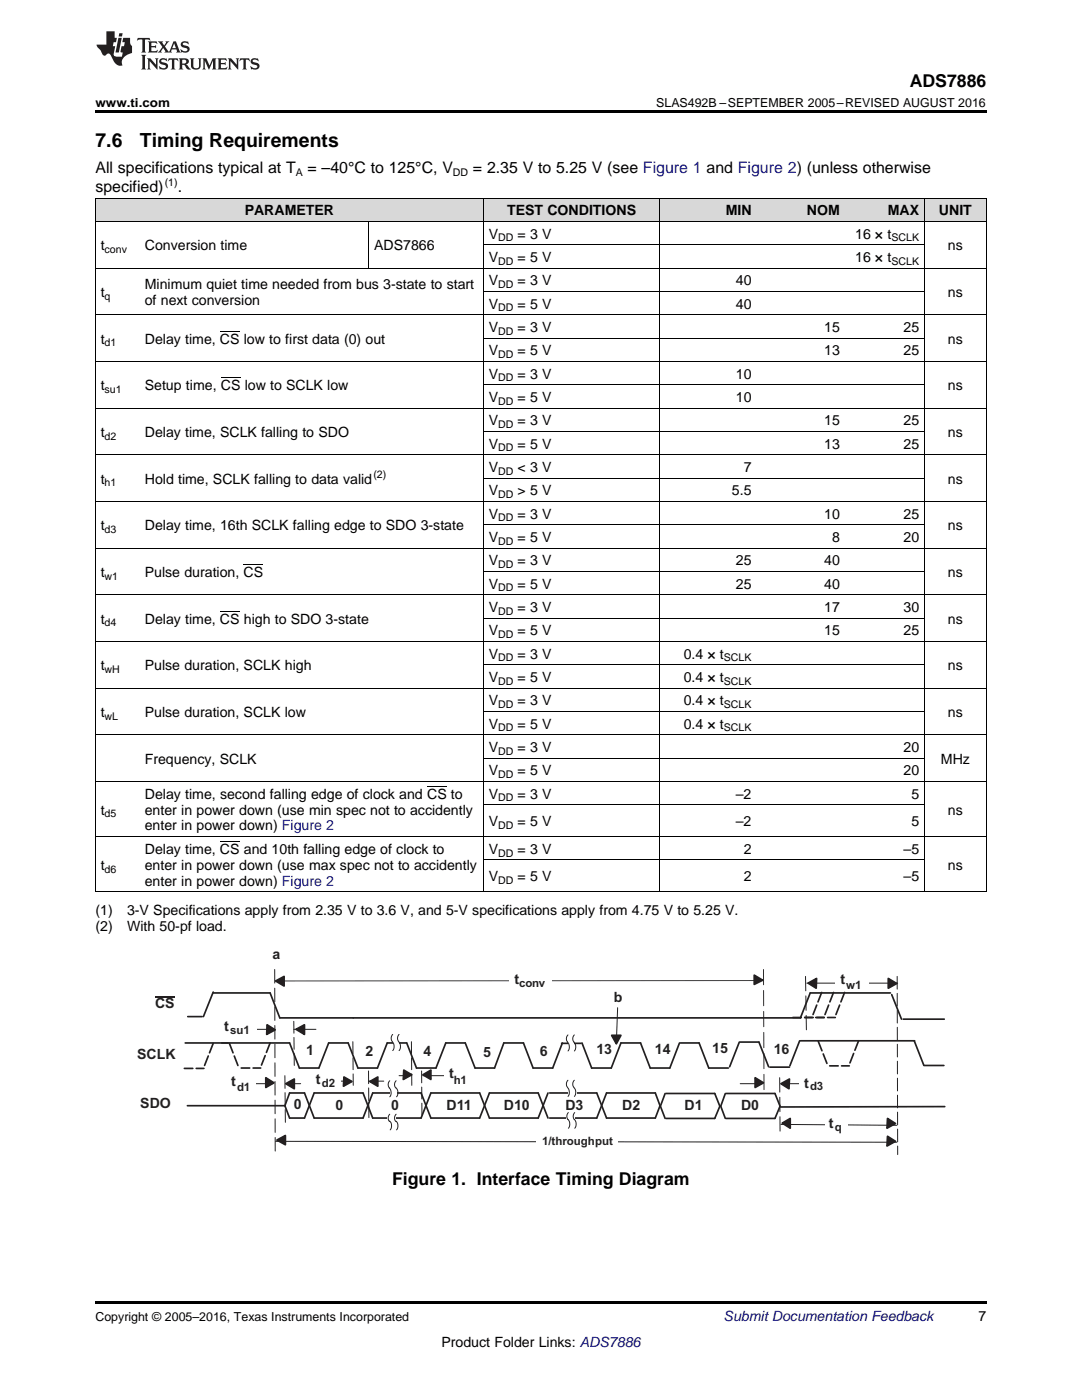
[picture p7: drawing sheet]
<svg xmlns="http://www.w3.org/2000/svg" width="216mm" height="279mm" viewBox="0 0 216 279" stroke-linecap="round" stroke-linejoin="round" font-family="sans-serif">
<g fill="#d8d8d8">
<path d="M19 39.6h8.8v4.6h-8.8z"/>
<path d="M27.8 39.6h45.8v4.6h-45.8z"/>
<path d="M73.6 39.6h22.9v4.6h-22.9z"/>
<path d="M96.5 39.6h35.2v4.6h-35.2z"/>
<path d="M131.7 39.6h19.4v4.6h-19.4z"/>
<path d="M151.1 39.6h17.6v4.6h-17.6z"/>
<path d="M168.7 39.6h15.8v4.6h-15.8z"/>
<path d="M184.5 39.6h12.3v4.6h-12.3z"/>
</g>
<path d="M19 259.7h177.8v.5h-177.8z" fill="#000"/>
<g fill="none" stroke="#231f20" stroke-width=".34">
<path d="M42.5 198.2h11.4l1.9 4.9h103.9l2-4.9h16M42.5 198l-1.9 4.9M177.9 198.5l2 4.9M37 208.1h20.8l1.9 5h3.9l2-5h3.9l1.9 5h3.9l2-5h3.9l1.9 5h3.9l2-5h3.8l2 5h3.9l1.8-5h3.9l2 5h3.9l1.9-5M37.5 202.9h2.8M109.3 218.1l-1.9 5h-9.7l-2-5h-9.7l-2 5h-9.6l-2-5h-9.7l-1.9 5h-3l-1-2.4M109.7 218.1h9.4l1.9 5h9.8l.9-2.4-.9-2.6h-9.8l-1.9 5h-9.4M116.1 208.1l2 5h3.9l1.9-5h3.9l1.9 5h4l1.9-5M132.7 218.2l-.9 2.6 .9 2.4M132.9 218.2h9.7l1 2.6-1 2.4h-9.7M135.8 208.1h3.7l1.9 5h3.9M144.7 218.2l-.9 2.6 .9 2.4"/>
<path d="M144.9 218.2h9.7l1.1 2.6-1.1 2.4h-9.7M147.5 208l-1.9 4.9M147.7 208h3.7l2 4.9M153.6 213h3.9M159.6 207.7l-2 5M159.7 207.7h22.8M180.2 203.4h8.2M182.4 207.7l2 4.9M184.5 212.6h3.8M37.4 220.7h19.4M56.8 220.7l1-2.6h3l1.9 5h9.7l2-5h9.6l2 5h9.7l2-5h9.7l1.9 5M188.5 220.8l-32.7 .1"/>
</g>
<path d="M30.9 198.9h4" fill="none" stroke="#231f20" stroke-width=".26"/>
<path d="M165.6 212.7h3.9" fill="none" stroke="#231f20" stroke-width=".34" stroke-dasharray="1.7 .7"/>
<path d="M171.3 207.7l-1.9 5" fill="none" stroke="#231f20" stroke-width=".34" stroke-dasharray="2 .7"/>
<path d="M179 194.9l.1 35.5M56.8 214.7l.1 9.6M73.5 213.7l.1 9.7" fill="none" stroke="#231f20" stroke-width=".2" stroke-dasharray="2.5 .8"/>
<path d="M160.7 194.9l.2 10.7M155.6 215.1l.1 10.7" fill="none" stroke="#231f20" stroke-width=".2" stroke-dasharray="2.9 1"/>
<path d="M152.3 193.5l.2 24" fill="none" stroke="#231f20" stroke-width=".2" stroke-dasharray="2.9 1.1"/>
<path d="M54.8 193.5l.1 36.4" fill="none" stroke="#231f20" stroke-width=".2" stroke-dasharray="2.7 1"/>
<path d="M58.6 203.8l.1 9.5M70.4 207.9l.1 8.7M82.1 207.9l.1 8.7M84.1 213.7l.1 9.4" fill="none" stroke="#231f20" stroke-width=".2" stroke-dasharray="2.4 .8"/>
<g fill="none" stroke="#231f20" stroke-width=".2">
<path d="M150.4 195.7l-95.4 .1M161 196.2h18.1M50.1 216.3h4.4M50.1 205.4h4.4M57 216.3h3M58.6 205.4h4.4M65.7 215.8h4.4M73.5 215.8h3.1M79.6 214.7h2.1M84.4 214.7h4.4M123.2 201.1l-.2 7M147.7 216.3h4.4"/>
<path d="M155.8 216.3h4.4M55 227.8l123.9 .2M155.8 224.4l23.1 .2"/>
</g>
<path d="M55 195.8l1.7-.9v1.9z" fill="#231f20"/>
<path d="M55 195.8l1.7-.9v1.9z" fill="none" stroke="#231f20" stroke-width=".34"/>
<path d="M150.5 194.6l1.7 1-1.7 .9z" fill="#231f20"/>
<path d="M150.5 194.6l1.7 1-1.7 .9z" fill="none" stroke="#231f20" stroke-width=".34"/>
<path d="M59.1 205.4l1.7-.9v1.9z" fill="#231f20"/>
<path d="M59.1 205.4l1.7-.9v1.9z" fill="none" stroke="#231f20" stroke-width=".34"/>
<path d="M53.3 204.5l1.6 1-1.7 .9z" fill="#231f20"/>
<path d="M53.3 204.5l1.6 1-1.7 .9z" fill="none" stroke="#231f20" stroke-width=".34"/>
<path d="M53 215.1l1.7 1-1.7 .9z" fill="#231f20"/>
<path d="M53 215.1l1.7 1-1.7 .9z" fill="none" stroke="#231f20" stroke-width=".34"/>
<path d="M68.6 214.9l1.6 .9-1.7 1z" fill="#231f20"/>
<path d="M68.6 214.9l1.6 .9-1.7 1z" fill="none" stroke="#231f20" stroke-width=".34"/>
<path d="M80.6 213.6l1.6 .9-1.7 .9z" fill="#231f20"/>
<path d="M80.6 213.6l1.6 .9-1.7 .9z" fill="none" stroke="#231f20" stroke-width=".34"/>
<path d="M150.7 215.1l1.6 1-1.6 .9z" fill="#231f20"/>
<path d="M150.7 215.1l1.6 1-1.6 .9z" fill="none" stroke="#231f20" stroke-width=".34"/>
<path d="M177.2 195.3l1.7 1-1.7 .9z" fill="#231f20"/>
<path d="M177.2 195.3l1.7 1-1.7 .9z" fill="none" stroke="#231f20" stroke-width=".34"/>
<path d="M57 216.3l1.7-1v2z" fill="#231f20"/>
<path d="M57 216.3l1.7-1v2z" fill="none" stroke="#231f20" stroke-width=".34"/>
<path d="M73.8 215.8l1.6-.9v1.9z" fill="#231f20"/>
<path d="M73.8 215.8l1.6-.9v1.9z" fill="none" stroke="#231f20" stroke-width=".34"/>
<path d="M84.4 214.5l1.6-.9v1.8z" fill="#231f20"/>
<path d="M84.4 214.5l1.6-.9v1.8z" fill="none" stroke="#231f20" stroke-width=".34"/>
<path d="M155.8 216.3l1.7-1-.1 2z" fill="#231f20"/>
<path d="M155.8 216.3l1.7-1-.1 2z" fill="none" stroke="#231f20" stroke-width=".34"/>
<path d="M161.2 196.2l1.7-.9v1.9z" fill="#231f20"/>
<path d="M161.2 196.2l1.7-.9v1.9z" fill="none" stroke="#231f20" stroke-width=".34"/>
<path d="M156.1 224.1l1.6-.9v2z" fill="#231f20"/>
<path d="M156.1 224.1l1.6-.9v2z" fill="none" stroke="#231f20" stroke-width=".34"/>
<path d="M55.2 227.5l1.7-.9v1.9z" fill="#231f20"/>
<path d="M55.2 227.5l1.7-.9v1.9z" fill="none" stroke="#231f20" stroke-width=".34"/>
<path d="M177.1 223.2l1.6 1-1.7 1z" fill="#231f20"/>
<path d="M177.1 223.2l1.6 1-1.7 1z" fill="none" stroke="#231f20" stroke-width=".34"/>
<path d="M122 206.6h1.9l-.9 1.7z" fill="#231f20"/>
<path d="M122 206.6h1.9l-.9 1.7z" fill="none" stroke="#231f20" stroke-width=".34"/>
<g fill="#fff">
<path d="M45.3 215.1h5.6v2.8h-5.6z" fill-rule="evenodd"/>
<path d="M62.3 214.2h5.6v2.8h-5.6z" fill-rule="evenodd"/>
<path d="M88.6 213.3h5.6v2.8h-5.6z" fill-rule="evenodd"/>
<path d="M101.6 194.2h8.5v2.8h-8.5z" fill-rule="evenodd"/>
<path d="M107.1 226.6h16.2v2.8h-16.2z" fill-rule="evenodd"/>
<path d="M164.6 223h4.4v2.7h-4.4z" fill-rule="evenodd"/>
<path d="M159.5 214.9h5.5v2.8h-5.5z" fill-rule="evenodd"/>
<path d="M166.7 194.6h6.7v2.9h-6.7z" fill-rule="evenodd"/>
<path d="M44 203.6h7.2v2.8h-7.2z" fill-rule="evenodd"/>
</g>
<path d="M177.1 226.8l1.6 1-1.7 .9z" fill="#231f20"/>
<path d="M112.1 208.2h3.9M177.1 226.8l1.6 1-1.7 .9z" fill="none" stroke="#231f20" stroke-width=".34"/>
<path d="M113.4 217.6h1.6v1.5h-1.6z" fill-rule="evenodd" fill="#fff"/>
<path d="M113.2 217.1l.3 .5a1.26 1.26 0 0 1-.2 1.2M113.3 215.6a1.03 1.03 0 0 0 0 1.4M114.5 217.1l.3 .5a1.32 1.32 0 0 1-.2 1.2M114.6 215.6a1.03 1.03 0 0 0-.1 1.4" fill="none" stroke="#231f20" stroke-width=".2"/>
<path d="M113 222h1.6v1.5h-1.6z" fill-rule="evenodd" fill="#fff"/>
<path d="M113.4 222a1.17 1.17 0 0 0 .2 1.7v.2a1.32 1.32 0 0 1-.2 1.3M114.7 222a1.17 1.17 0 0 0 .1 1.7l.1 .2a1.32 1.32 0 0 1-.2 1.3" fill="none" stroke="#231f20" stroke-width=".2"/>
<path d="M77.9 217.3h1.4v1.4h-1.4z" fill-rule="evenodd" fill="#fff"/>
<path d="M77.7 217.1l.3 .5a1.26 1.26 0 0 1-.2 1.3M77.8 215.7a.99 .99 0 0 0-.1 1.4M79 217.1l.3 .5a1.32 1.32 0 0 1-.2 1.3M79 215.7a.99 .99 0 0 0 0 1.4" fill="none" stroke="#231f20" stroke-width=".2"/>
<path d="M77.4 222.4h1.6v1.4h-1.6z" fill-rule="evenodd" fill="#fff"/>
<path d="M77.7 223.7l.4 .5a1.32 1.32 0 0 1-.2 1.3M77.8 222.4a1.03 1.03 0 0 0-.1 1.4M79 223.8l.3 .4a1.32 1.32 0 0 1-.2 1.3M79 222.4a1.03 1.03 0 0 0 0 1.4" fill="none" stroke="#231f20" stroke-width=".2"/>
<path d="M78.4 207.5h1.2v1.5h-1.2z" fill-rule="evenodd" fill="#fff"/>
<path d="M78.3 207.9l.3 .5a1.32 1.32 0 0 1-.2 1.3M78.4 206.4a1.07 1.07 0 0 0-.1 1.5M79.6 207.9l.3 .5a1.32 1.32 0 0 1-.3 1.3M79.6 206.4a1.07 1.07 0 0 0 0 1.5" fill="none" stroke="#231f20" stroke-width=".2"/>
<path d="M113.4 207.6h1.1v1.5h-1.1z" fill-rule="evenodd" fill="#fff"/>
<path d="M113.2 208l.3 .5a1.26 1.26 0 0 1-.2 1.2M113.3 206.5a1 1 0 0 0 0 1.4M114.5 208l.3 .5a1.32 1.32 0 0 1-.2 1.2M114.6 206.5a1 1 0 0 0-.1 1.4" fill="none" stroke="#231f20" stroke-width=".2"/>
<path d="M164 198.1l-2 5M166.3 198.1l-1.9 5M168.5 198.1l-1.9 5M42.5 208.2l-1.9 5M45.8 208.2l1.9 5M53.9 208.1l-2 5M163.3 207.8l1.9 5" fill="none" stroke="#231f20" stroke-width=".34" stroke-dasharray="2 .7"/>
<path d="M36.8 213.2h3.9M48.1 213.1h3.9M158.2 203.1h3.9M160.6 203.1h3.9M162.8 203.1h3.9" fill="none" stroke="#231f20" stroke-width=".34" stroke-dasharray="1.7 .7"/>
<g fill="none" stroke="#000" stroke-width=".2">
<path d="M19 39.5h177.8M19.1 39.5v138.5M96.4 39.5v138.5M131.6 39.5v138.5M184.4 39.5v138.5M196.8 39.5v138.5M19 53.5h177.8M19 44.2h177.8M73.5 44.2v9.4M96.5 58.2h88M96.5 48.8h88M19 72.1h177.8"/>
<path d="M19 62.8h177.8M96.5 76.8h88M96.5 67.5h88M19 90.8h177.8M19 81.4h177.8M96.5 95.4h88M96.5 86.1h88M19 118.7h177.8M19 109.4h177.8M19 100.1h177.8M96.5 114h88M96.5 104.7h88"/>
<path d="M19 137.3h177.8M19 128h177.8M96.5 132.7h88M96.5 123.3h88M19 155.9h177.8M19 146.6h177.8M96.5 151.3h88M96.5 142h88M19 178h177.8M19 167h177.8M96.5 171.6h88M96.5 160.6h88"/>
</g>
<path d="M19 22h177.8v.5h-177.8zM19 178h.2zM73.5 178h.1zM96.4 178h.1zM131.6 178h.1zM151 178h.1zM168.6 178h.1zM184.4 178h.1zM196.7 178h.1z" fill="#000"/>
<g fill="#231f20">
<path d="M27.5 7.6l-.1 .5 .4-.2h.6v.1v2.1l-.2 .4h1l-.3-.4v-2.1l.1-.1h.5l.5 .2-.2-.5zM29.5 8.3l.2 .3v1.5l-.2 .4h1.8l.2-.6a1.04 1.04 0 0 1-1.3 .2v-.7h.6l.3 .2v-.6l-.3 .2h-.6v-.6l.8-.1 .4 .3-.2-.5zM31.5 8.3l.9 1.1-.9 1.1h.8l-.2-.2 .5-.7 .4 .7-.2 .2h1.5l-.1-.2 .1-.4h.9l.1 .4-.2 .2h1l-.3-.3-.7-1.9h-.5l-.9 2-.8-1 .9-1h-.8l.1 .3-.3 .5-.4-.6 .2-.2zM34.7 8.6l.4 1h-.7zM36.3 8.4a.63 .63 0 0 0-.2 .7 .63 .63 0 0 0 .6 .4l.6 .2 .1 .2a.75 .75 0 0 1-.7 .4 .75 .75 0 0 1-.6-.5l.1 .7 .1-.1a1.11 1.11 0 0 0 1.5-.6 1.13 1.13 0 0 0-1.2-.8l-.1-.4a1.04 1.04 0 0 1 1.2 .2l-.2-.5-.1 .1-.5-.2zM28.2 10.9l.2 .4v2.2l-.2 .4h1l-.3-.4v-2.2l.3-.4zM29.3 11.6l.3 .4v1.5l-.3 .4h.8l-.2-.4v-1.3l1.5 1.7v-1.9l.2-.4h-.7l.2 .4v.9l-1.1-1.3zM32 11.8a.62 .62 0 0 0-.2 .7 .62 .62 0 0 0 .6 .4l.6 .1 .1 .3a.76 .76 0 0 1-.7 .3 .76 .76 0 0 1-.6-.4l.1 .7 .1-.1a1.11 1.11 0 0 0 1.5-.6 1.13 1.13 0 0 0-1.2-.8l-.1-.4a1.04 1.04 0 0 1 1.2 .2l-.2-.6-.1 .1-.5-.1zM33.7 11.6l-.2 .6a.61 .61 0 0 1 .8-.3v1.6l-.2 .4h.9l-.2-.4v-1.6a.63 .63 0 0 1 .8 .3l-.2-.6zM35.6 11.6l.3 .4v1.5l-.3 .4h1l-.2-.2v-.8l.5 .2a.76 .76 0 0 0 1.2 .7l-1-1a.58 .58 0 0 0 .6-.5 .58 .58 0 0 0-.5-.6zM36.4 11.9h.1a.45 .45 0 0 1 .5 .1 .45 .45 0 0 1 .1 .5l-.7 .2zM37.9 11.6l.2 .2a2.17 2.17 0 0 0 .3 1.9 .99 .99 0 0 0 1.6-.6v-1.1l.2-.4h-.7l.2 .2a1.92 1.92 0 0 1-.2 1.8 .6 .6 0 0 1-.9-.5v-1.1l.2-.4zM40.4 11.6l.2 .4v1.5l-.2 .4h.7l-.2-.4v-1.4l.8 1.8 .8-1.8v1.4l-.2 .4h.9l-.2-.4v-1.5l.2-.4h-.8l-.6 1.5-.6-1.5zM43.4 11.6l.2 .4v1.5l-.2 .4h1.8l.2-.6a1.04 1.04 0 0 1-1.3 .1v-.6h.5l.4 .2v-.6l-.4 .2h-.5v-.7h.8l.3 .3-.1-.6zM45.5 11.6l.2 .4v1.5l-.2 .4h.7l-.2-.4v-1.3l1.5 1.7v-1.9l.2-.4h-.7l.2 .4v.9l-1.1-1.3zM47.9 11.6l-.1 .6a.61 .61 0 0 1 .8-.3v1.6l-.3 .4h1l-.3-.4 .1-1.6a.63 .63 0 0 1 .7 .3l-.1-.6zM50.2 11.8a.62 .62 0 0 0-.2 .7 .62 .62 0 0 0 .6 .4l.6 .1 .2 .3a.76 .76 0 0 1-.8 .3 .76 .76 0 0 1-.6-.4l.1 .7 .2-.1a1.11 1.11 0 0 0 1.5-.6 1.13 1.13 0 0 0-1.3-.8l-.1-.4a1.04 1.04 0 0 1 1.2 .2l-.1-.6-.2 .1-.5-.1z"/>
<path d="M21.2 6.3v2.6h-1.9l.1 .4 .7 .9a.91 .91 0 0 0 1 .8 .56 .56 0 0 1 .5-.3 .56 .56 0 0 1 .5 .3l.4 .8a1.53 1.53 0 0 0 1.9 1.2 1.54 1.54 0 0 1 1-2.1l.9-.3v-1.4a1.52 1.52 0 0 1-.3-1.6h-1.4l-.2 .8h.5l-.2 .8h-.4l-.2 1v.2l.4 .1-.2 .8a1.93 1.93 0 0 1-1.6-.3l.3-1.8h-.5l.2-.8h.4l.2-.8h-.4v-1.3zM23.6 7.6l-.6 2.9h.7l.6-2.9zM23.8 6.6l-.1 .7h.6l.2-.7z"/>
</g>
<path d="M43.9 66.1h3.9M44.1 75.4h3.9M48.6 112.7h3.9M43.9 122h3.9M85.2 156.9h3.9M43.9 167.9h3.9" fill="none" stroke="#000" stroke-width=".2"/>
<g font-size="3.9">
<text x="19" y="29.3">7.6</text>
<text x="27.9" y="29.3">Timing Requirements</text>
</g>
<g font-size="3.5">
<text x="181.5" y="17.3">ADS7886</text>
<text x="78.2" y="236.4">Figure 1. Interface Timing Diagram</text>
</g>
<g font-size="3.2">
<text x="19" y="34.4">All specifications typical at T</text>
<text x="61.4" y="34.4">= –40°C to 125°C, V</text>
<text x="94.4" y="34.4">= 2.35 V to 5.25 V (see Figure 1 and Figure 2) (unless otherwise</text>
<text x="19" y="38.3">specified)</text>
<text x="35.5" y="38.3">.</text>
</g>
<g font-size="2.8">
<text x="48.8" y="43">PARAMETER</text>
<text x="97.5" y="47.6">V</text>
<text x="101.2" y="43">TEST CONDITIONS</text>
<text x="103.3" y="47.6">= 3 V</text>
<text x="144.8" y="43">MIN</text>
<text x="161" y="43">NOM</text>
<text x="170.6" y="47.6">16 × t</text>
<text x="177.2" y="43">MAX</text>
<text x="187.4" y="43">UNIT</text>
<text x="20.1" y="50">t</text>
<text x="28.9" y="50">Conversion time</text>
<text x="74.6" y="50">ADS7866</text>
<text x="97.5" y="52.3">V</text>
<text x="103.3" y="52.3">= 5 V</text>
<text x="170.6" y="52.3">16 × t</text>
<text x="189.2" y="50">ns</text>
<text x="20.1" y="59.3">t</text>
<text x="28.9" y="57.7">Minimum quiet time needed from bus 3-state to start</text>
<text x="97.5" y="56.9">V</text>
<text x="103.3" y="56.9">= 3 V</text>
<text x="146.8" y="56.9">40</text>
<text x="189.2" y="59.3">ns</text>
<text x="28.9" y="60.9">of next conversion</text>
<text x="97.5" y="61.6">V</text>
<text x="103.3" y="61.6">= 5 V</text>
<text x="146.8" y="61.6">40</text>
<text x="20.1" y="68.6">t</text>
<text x="28.9" y="68.6">Delay time, CS low to first data (0) out</text>
<text x="97.5" y="66.3">V</text>
<text x="97.5" y="70.9">V</text>
<text x="103.3" y="66.3">= 3 V</text>
<text x="103.3" y="70.9">= 5 V</text>
<text x="164.5" y="66.3">15</text>
<text x="164.5" y="70.9">13</text>
<text x="180.3" y="66.3">25</text>
<text x="180.3" y="70.9">25</text>
<text x="189.2" y="68.6">ns</text>
<text x="20.1" y="77.9">t</text>
<text x="28.9" y="77.9">Setup time, CS low to SCLK low</text>
<text x="97.5" y="75.6">V</text>
<text x="103.3" y="75.6">= 3 V</text>
<text x="146.8" y="75.6">10</text>
<text x="189.2" y="77.9">ns</text>
<text x="97.5" y="80.2">V</text>
<text x="103.3" y="80.2">= 5 V</text>
<text x="146.8" y="80.2">10</text>
<text x="20.1" y="87.2">t</text>
<text x="28.9" y="87.2">Delay time, SCLK falling to SDO</text>
<text x="97.5" y="84.9">V</text>
<text x="97.5" y="89.5">V</text>
<text x="103.3" y="84.9">= 3 V</text>
<text x="103.3" y="89.5">= 5 V</text>
<text x="164.5" y="84.9">15</text>
<text x="164.5" y="89.5">13</text>
<text x="180.3" y="84.9">25</text>
<text x="180.3" y="89.5">25</text>
<text x="189.2" y="87.2">ns</text>
<text x="97.5" y="94.2">V</text>
<text x="103.3" y="94.2">&lt; 3 V</text>
<text x="148.4" y="94.2">7</text>
<text x="20.1" y="96.5">t</text>
<text x="28.9" y="96.5">Hold time, SCLK falling to data valid</text>
<text x="97.5" y="98.8">V</text>
<text x="103.3" y="98.8">&gt; 5 V</text>
<text x="146" y="98.8">5.5</text>
<text x="189.2" y="96.5">ns</text>
<text x="20.1" y="105.8">t</text>
<text x="28.9" y="105.8">Delay time, 16th SCLK falling edge to SDO 3-state</text>
<text x="97.5" y="103.5">V</text>
<text x="103.3" y="103.5">= 3 V</text>
<text x="164.5" y="103.5">10</text>
<text x="180.3" y="103.5">25</text>
<text x="189.2" y="105.8">ns</text>
<text x="97.5" y="108.2">V</text>
<text x="97.5" y="112.8">V</text>
<text x="103.3" y="108.2">= 5 V</text>
<text x="103.3" y="112.8">= 3 V</text>
<text x="146.8" y="112.8">25</text>
<text x="164.5" y="112.8">40</text>
<text x="166" y="108.2">8</text>
<text x="180.3" y="108.2">20</text>
<text x="20.1" y="115.1">t</text>
<text x="28.9" y="115.1">Pulse duration, CS</text>
<text x="97.5" y="117.5">V</text>
<text x="103.3" y="117.5">= 5 V</text>
<text x="146.8" y="117.5">25</text>
<text x="164.5" y="117.5">40</text>
<text x="189.2" y="115.1">ns</text>
<text x="20.1" y="124.5">t</text>
<text x="28.9" y="124.5">Delay time, CS high to SDO 3-state</text>
<text x="97.5" y="122.1">V</text>
<text x="103.3" y="122.1">= 3 V</text>
<text x="164.5" y="122.1">17</text>
<text x="180.3" y="122.1">30</text>
<text x="189.2" y="124.5">ns</text>
<text x="97.5" y="126.8">V</text>
<text x="97.5" y="131.4">V</text>
<text x="103.3" y="126.8">= 5 V</text>
<text x="103.3" y="131.4">= 3 V</text>
<text x="136.4" y="131.4">0.4 × t</text>
<text x="164.5" y="126.8">15</text>
<text x="180.3" y="126.8">25</text>
<text x="20.1" y="133.8">t</text>
<text x="28.9" y="133.8">Pulse duration, SCLK high</text>
<text x="97.5" y="136.1">V</text>
<text x="103.3" y="136.1">= 5 V</text>
<text x="136.4" y="136.1">0.4 × t</text>
<text x="189.2" y="133.8">ns</text>
<text x="20.1" y="143.1">t</text>
<text x="28.9" y="143.1">Pulse duration, SCLK low</text>
<text x="97.5" y="140.8">V</text>
<text x="103.3" y="140.8">= 3 V</text>
<text x="136.4" y="140.8">0.4 × t</text>
<text x="189.2" y="143.1">ns</text>
<text x="97.5" y="145.4">V</text>
<text x="103.3" y="145.4">= 5 V</text>
<text x="136.4" y="145.4">0.4 × t</text>
<text x="28.9" y="152.4">Frequency, SCLK</text>
<text x="97.5" y="150.1">V</text>
<text x="97.5" y="154.7">V</text>
<text x="103.3" y="150.1">= 3 V</text>
<text x="103.3" y="154.7">= 5 V</text>
<text x="180.3" y="150.1">20</text>
<text x="180.3" y="154.7">20</text>
<text x="187.7" y="152.4">MHz</text>
<text x="28.9" y="159.4">Delay time, second falling edge of clock and CS to</text>
<text x="97.5" y="159.4">V</text>
<text x="103.3" y="159.4">= 3 V</text>
<text x="146.8" y="159.4">–2</text>
<text x="181.9" y="159.4">5</text>
<text x="20.1" y="162.6">t</text>
<text x="28.9" y="162.6">enter in power down (use min spec not to accidently</text>
<text x="28.9" y="165.7">enter in power down) Figure 2</text>
<text x="97.5" y="164.9">V</text>
<text x="103.3" y="164.9">= 5 V</text>
<text x="146.8" y="164.9">–2</text>
<text x="181.9" y="164.9">5</text>
<text x="189.2" y="162.6">ns</text>
<text x="20.1" y="173.6">t</text>
<text x="28.9" y="170.4">Delay time, CS and 10th falling edge of clock to</text>
<text x="28.9" y="173.6">enter in power down (use max spec not to accidently</text>
<text x="97.5" y="170.4">V</text>
<text x="103.3" y="170.4">= 3 V</text>
<text x="148.4" y="170.4">2</text>
<text x="180.3" y="170.4">–5</text>
<text x="189.2" y="173.6">ns</text>
<text x="28.9" y="176.7">enter in power down) Figure 2</text>
<text x="97.5" y="175.9">V</text>
<text x="103.3" y="175.9">= 5 V</text>
<text x="148.4" y="175.9">2</text>
<text x="180.3" y="175.9">–5</text>
<text x="19" y="182.6">(1)</text>
<text x="19" y="185.8">(2)</text>
<text x="25.4" y="182.6">3-V Specifications apply from 2.35 V to 3.6 V, and 5-V specifications apply from 4.75 V to 5.25 V.</text>
<text x="25.4" y="185.8">With 50-pf load.</text>
<text x="195.3" y="263.6">7</text>
<text x="88.1" y="268.9">Product Folder Links: ADS7886</text>
</g>
<g font-size="2.8" fill="#231f20">
<text x="54.4" y="191.3">a</text>
<text x="102.6" y="196.3">t</text>
<text x="167.7" y="196.5">t</text>
<text x="30.9" y="201.2">CS</text>
<text x="122.5" y="199.9">b</text>
<text x="44.8" y="205.8">t</text>
<text x="27.4" y="211.3">SCLK</text>
<text x="61.1" y="210.5">1</text>
<text x="72.9" y="210.8">2</text>
<text x="84.5" y="210.8">4</text>
<text x="89.6" y="215.2">t</text>
<text x="96.4" y="210.9">5</text>
<text x="107.7" y="210.8">6</text>
<text x="119" y="210.4">13</text>
<text x="130.7" y="210.4">14</text>
<text x="142.1" y="210.2">15</text>
<text x="154.4" y="210.4">16</text>
<text x="28" y="221.2">SDO</text>
<text x="46.1" y="216.7">t</text>
<text x="58.6" y="221.3">0</text>
<text x="63" y="216.3">t</text>
<text x="66.9" y="221.4">0</text>
<text x="78" y="221.4">0</text>
<text x="89.1" y="221.4">D11</text>
<text x="100.5" y="221.4">D10</text>
<text x="112.8" y="221.4">D3</text>
<text x="124.2" y="221.4">D2</text>
<text x="136.6" y="221.4">D1</text>
<text x="147.9" y="221.4">D0</text>
<text x="160.5" y="217">t</text>
<text x="165.4" y="225.1">t</text>
</g>
<text font-size="2.8" fill="#0000c8" x="144.4" y="263.6">Submit Documentation Feedback</text>
<g font-size="2.5">
<text x="19" y="21.4">www.ti.com</text>
<text x="131" y="21.4">SLAS492B –SEPTEMBER 2005–REVISED AUGUST 2016</text>
<text x="19" y="263.6">Copyright © 2005–2016, Texas Instruments Incorporated</text>
</g>
<g font-size="2.3" fill="#231f20">
<text x="103.6" y="196.9">conv</text>
<text x="168.9" y="197.3">w1</text>
<text x="45.9" y="206.4">su1</text>
<text x="47.3" y="217.8">d1</text>
<text x="64.2" y="217">d2</text>
<text x="90.6" y="216.3">h1</text>
<text x="161.7" y="217.6">d3</text>
<text x="166.6" y="225.7">q</text>
<text x="108.2" y="228.5">1/throughput</text>
</g>
<g font-size="2.1">
<text x="59" y="35.1">A</text>
<text x="90.4" y="35.1">DD</text>
<text x="32.9" y="37">(1)</text>
<text x="20.9" y="50.5">conv</text>
<text x="99.4" y="48.2">DD</text>
<text x="99.4" y="52.8">DD</text>
<text x="177.9" y="48.2">SCLK</text>
<text x="177.9" y="52.8">SCLK</text>
<text x="20.9" y="59.8">q</text>
<text x="99.4" y="57.5">DD</text>
<text x="99.4" y="62.2">DD</text>
<text x="20.9" y="69.1">d1</text>
<text x="99.4" y="66.8">DD</text>
<text x="99.4" y="71.5">DD</text>
<text x="99.4" y="76.1">DD</text>
<text x="20.9" y="78.5">su1</text>
<text x="99.4" y="80.8">DD</text>
<text x="20.9" y="87.8">d2</text>
<text x="99.4" y="85.4">DD</text>
<text x="74.5" y="95.4">(2)</text>
<text x="99.4" y="90.1">DD</text>
<text x="99.4" y="94.8">DD</text>
<text x="20.9" y="97.1">h1</text>
<text x="99.4" y="99.4">DD</text>
<text x="20.9" y="106.4">d3</text>
<text x="99.4" y="104.1">DD</text>
<text x="99.4" y="108.7">DD</text>
<text x="99.4" y="113.4">DD</text>
<text x="20.9" y="115.7">w1</text>
<text x="99.4" y="118">DD</text>
<text x="20.9" y="125">d4</text>
<text x="99.4" y="122.7">DD</text>
<text x="99.4" y="127.4">DD</text>
<text x="20.9" y="134.3">wH</text>
<text x="99.4" y="132">DD</text>
<text x="99.4" y="136.7">DD</text>
<text x="144.4" y="132">SCLK</text>
<text x="144.4" y="136.7">SCLK</text>
<text x="20.9" y="143.7">wL</text>
<text x="99.4" y="141.3">DD</text>
<text x="144.4" y="141.3">SCLK</text>
<text x="99.4" y="146">DD</text>
<text x="144.4" y="146">SCLK</text>
<text x="99.4" y="150.6">DD</text>
<text x="99.4" y="155.3">DD</text>
<text x="99.4" y="159.9">DD</text>
<text x="20.9" y="163.1">d5</text>
<text x="99.4" y="165.5">DD</text>
<text x="99.4" y="171">DD</text>
<text x="20.9" y="174.1">d6</text>
<text x="99.4" y="176.5">DD</text>
</g>
</svg>
